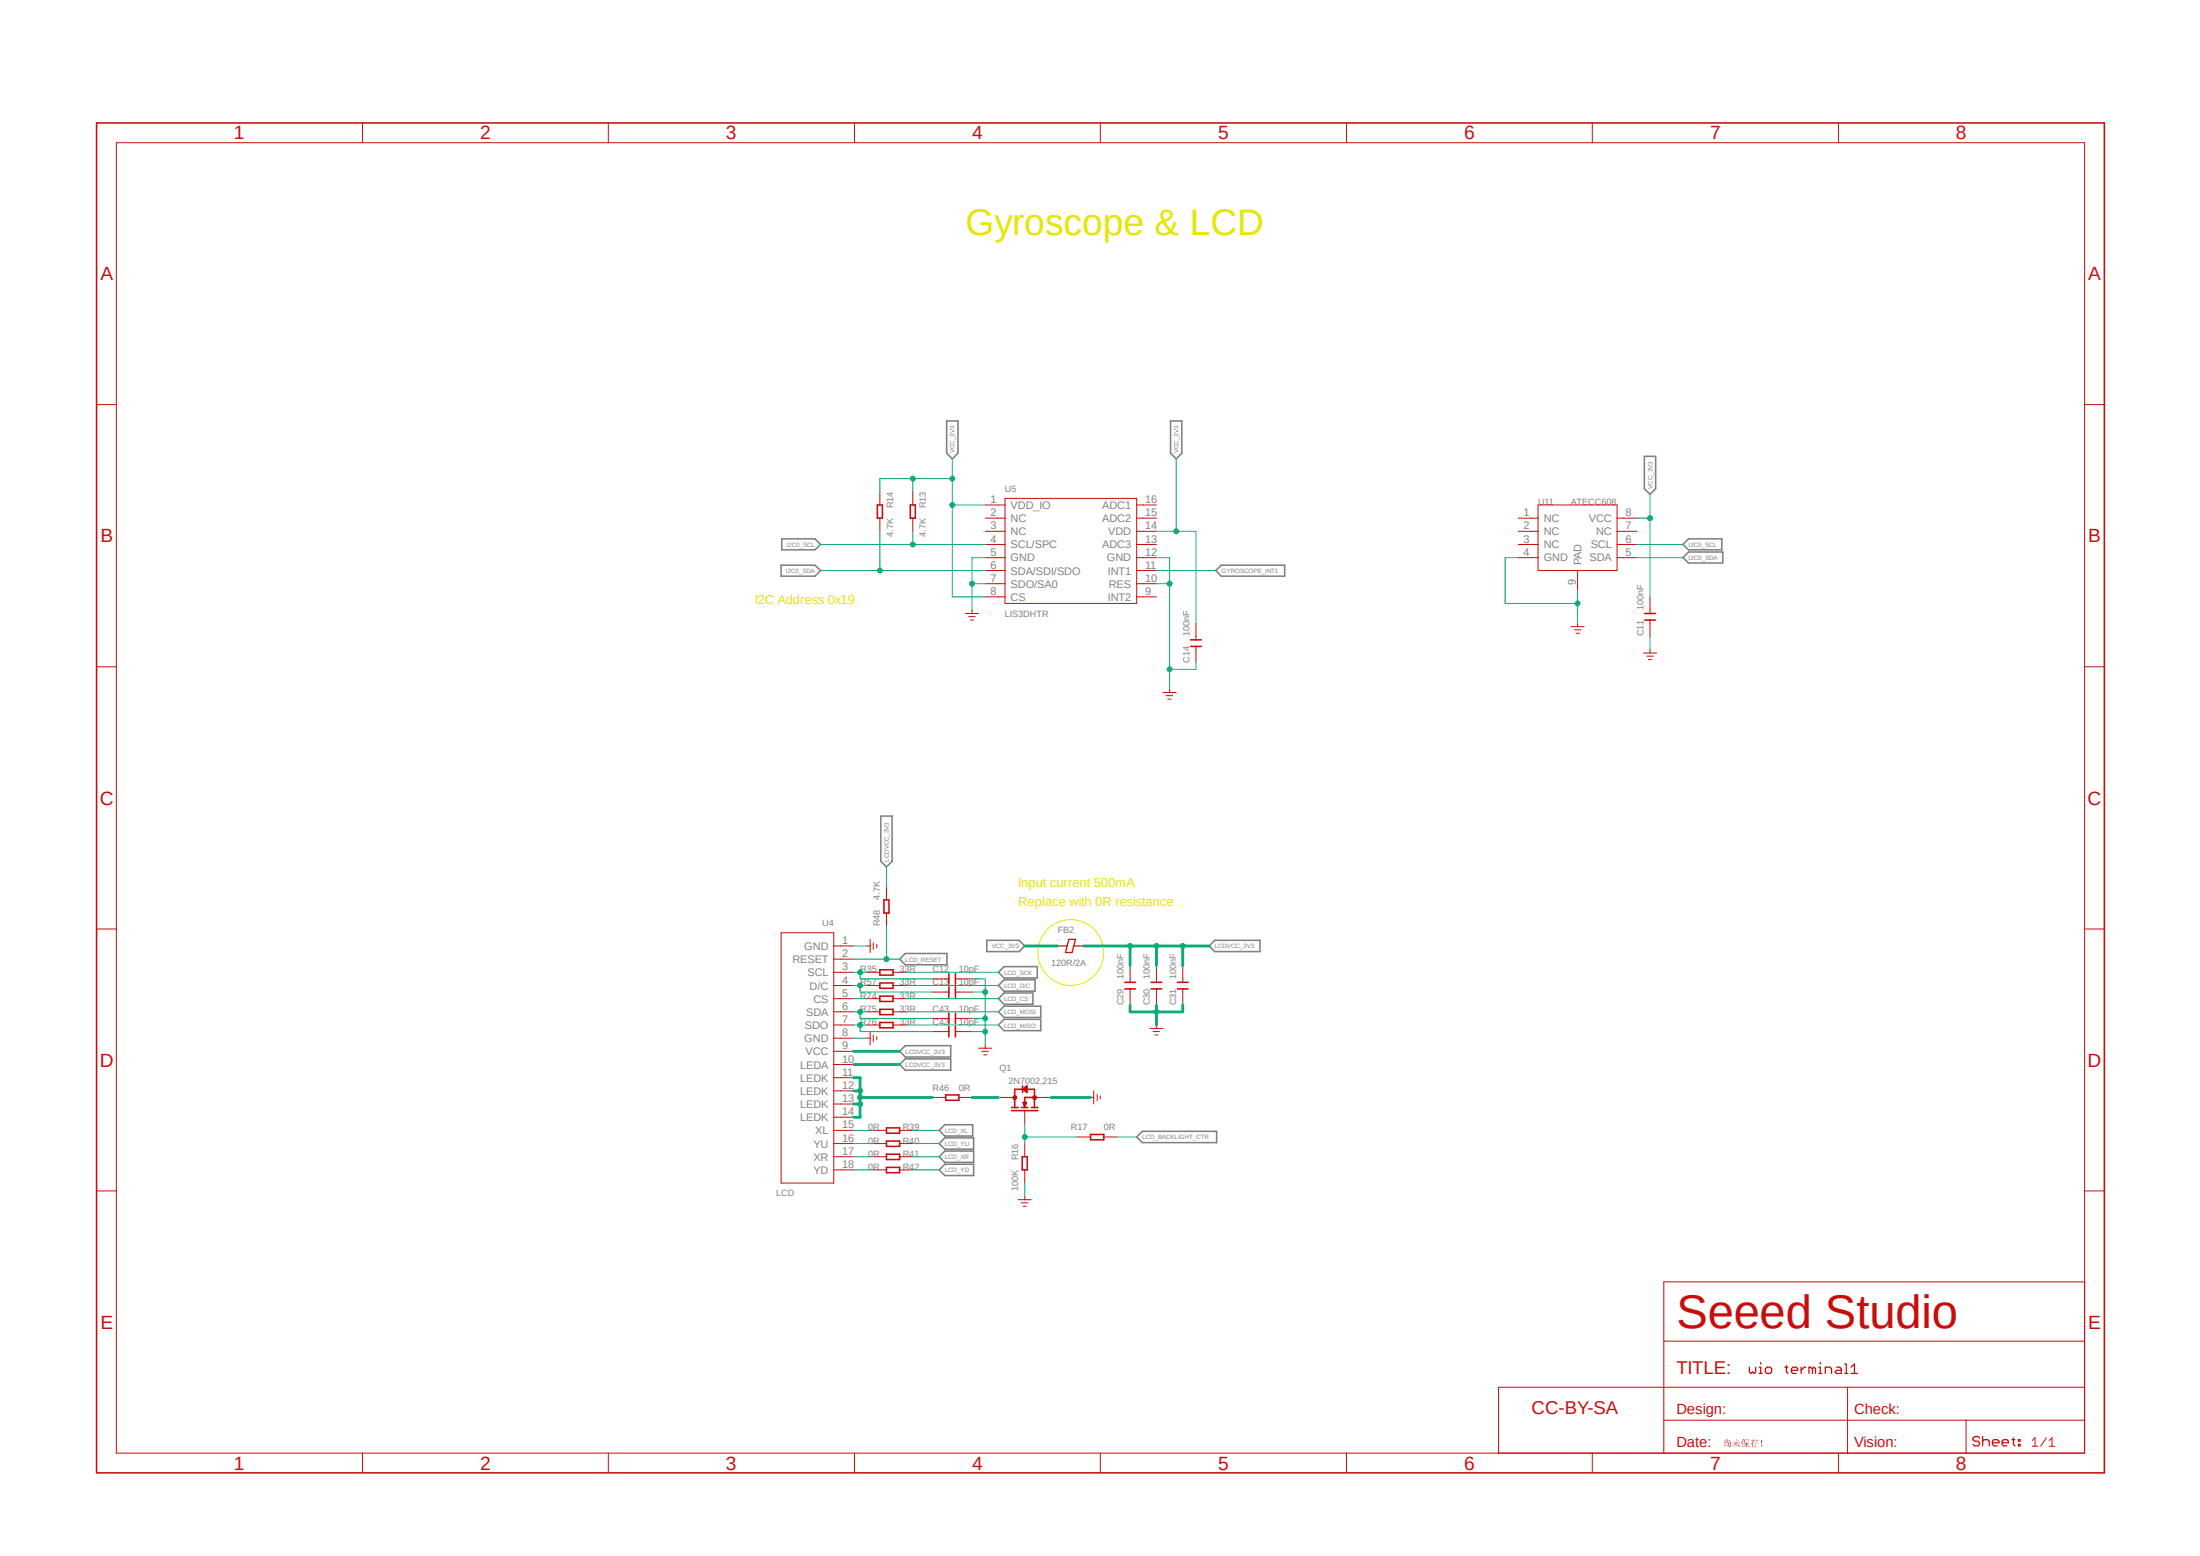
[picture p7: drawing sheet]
<svg xmlns="http://www.w3.org/2000/svg" width="297mm" height="210mm" viewBox="0 0 297 210" stroke-linecap="round" stroke-linejoin="round" font-family="sans-serif">
<path d="M12.7 16.3l88.7 189.4M284.4 16.3l-88.7 189.4" fill="none" stroke="#fff" stroke-width=".14"/>
<circle cx="144.6" cy="128.6" r="4.4" fill="none" stroke="#e6e600" stroke-width=".14"/>
<g fill="none" stroke="#808080" stroke-width=".21">
<path d="M127.8 56.8h1.5v4.4l-.7 .7-.8-.7zM158 56.8h1.6v4.4l-.8 .7-.8-.7zM105.5 76.3h4.5l.8 .7-.8 .8h-4.5zM105.5 72.7h4.5l.8 .8-.8 .7h-4.5zM164.1 77l.8-.7h8.5v1.5h-8.5zM222 61.6h1.5v4.4l-.7 .7-.8-.7zM227.2 75.3l.8-.8h4.6v1.5h-4.6zM227.2 73.5l.8-.8h4.5v1.5h-4.5zM118.9 110.2h1.5v6l-.7 .8-.8-.8zM121.5 129.5l.7-.8h5.6v1.5h-5.6zM133.2 126.9h4.4l.7 .8-.7 .7h-4.4zM134.8 131.2l.8-.7h4.4v1.5h-4.4z"/>
<path d="M134.8 133l.8-.8h4.1v1.6h-4.1zM134.8 134.8l.8-.8h3.8v1.6h-3.8zM134.8 136.6l.8-.8h4.9v1.5h-4.9zM134.8 138.3l.8-.7h4.9v1.5h-4.9zM163.2 127.7l.8-.8h6.1v1.5h-6.1zM121.5 141.9l.7-.8h6.2v1.6h-6.2zM121.5 143.7l.7-.8h6.2v1.5h-6.2zM127.6 151.8h3.7v1.5h-3.7l-.8-.7zM127.6 155.4h3.8v1.5h-3.8l-.8-.8zM127.6 153.6h3.8v1.5h-3.8l-.8-.8zM127.6 157.1h3.8v1.6h-3.8l-.8-.8zM153.5 153.5l.7-.8h10.1v1.5h-10.1z"/>
</g>
<g fill="none" stroke="#c90d0c" stroke-width=".14">
<path d="M15.7 19.3h265.7v176.8h-265.7zM48.9 16.6v2.7M82.1 16.6v2.7M115.4 16.6v2.7M148.5 16.6v2.7M181.8 16.6v2.7M215 16.6v2.7M248.2 16.6v2.7M13 54.6h2.7M281.4 54.6h2.7M13 90h2.7M281.4 90h2.7"/>
<path d="M13 125.4h2.7M281.4 125.4h2.7M13 160.7h2.7M281.4 173h-56.8v23.1M281.4 160.7h2.7M48.9 196.1v2.7M82.1 196.1v2.7M115.4 196.1v2.7M148.5 196.1v2.7M181.8 196.1v2.7M215 196.1v2.7M224.5 187.2h-22.2v8.9"/>
<path d="M224.6 191.7h56.8M224.6 187.2h56.8M224.6 181h56.8M248.2 196.1v2.7M249.4 187.2v8.9M265.4 191.7v4.4M274.4 194.4l.3-.3v1.1M274.4 195.2h.7M276.3 194.1l-.8 1.1M276.6 195.2h.8M276.6 194.4l.4-.3v1.1"/>
</g>
<g fill="none" stroke="#c90d0c" stroke-width=".17">
<path d="M236.2 184.5v.7l.2 .2 .2-.2 .2 .2 .2-.2v-.7M237.5 184.5h.2v.9M237.5 185.4h.4M237.7 183.9v.2M238.5 184.5h.5l.2 .2v.5l-.2 .2h-.5l-.2-.2v-.5zM241 184.5h.4M241.2 184.3v.9l.2 .2M241.9 185h.8v-.3l-.2-.2h-.4l-.2 .2v.5l.2 .2h.4M243.2 184.5v.9M243.8 184.5h-.2l-.4 .5M244.7 184.7l-.3-.2h-.2v.9M244.7 184.7v.7"/>
<path d="M244.7 184.7l.2-.2 .2 .2v.7M245.5 184.5h.2v.9M245.5 185.4h.5M245.7 183.9v.2M246.4 185.4v-.9h.7l.2 .2v.7M247.9 184.5h.5l.2 .2v.7h-.7l-.2-.2 .2-.2h.7M249 185.4h.5M249 184.1h.3v1.3M249.9 185.4h.9M249.9 184.5l.5-.4v1.3M267.3 194.1l-.3-.2h-.4l-.2 .2v.2l.2 .2h.4l.3 .2v.2l-.3 .3h-.4l-.2-.3M267.7 194.5l.2-.2h.5l.2 .2v.7"/>
<path d="M267.7 193.9v1.3M269 194.7h.9v-.2l-.3-.2h-.4l-.2 .2v.4l.2 .3h.4M270.3 194.7h.8v-.2l-.2-.2h-.4l-.2 .2v.4l.2 .3h.4M271.6 194.3h.4M271.8 194.1v.8l.2 .3M272.5 194.3h.2v.2h-.2zM272.5 194.9h.2v.3h-.2z"/>
</g>
<path d="M13 16.6h271.1v182.2h-271.1z" fill="none" stroke="#c90d0c" stroke-width=".21"/>
<path d="M232.8 194.3l.2 .2v.1zM233 194.8h.4v.4l-.4-.1v.1zM233 194.8v.3h.3v-.3zM232.7 194.6h.4v-.4l.2 .1-.1 .3h.1l.2-.3 .1 .1-.3 .2h.4l-.1 .7-.1 .1-.2-.2h.2l.1-.5h-.8l-.1 .7zM234 194.5h.4v-.3l.1 .1h-.1v.2l.3-.1 .1 .1h-.4v.2l.4-.1 .1 .2h-.5l.5 .4h-.1l-.2-.1-.2-.3v.6v-.6l-.6 .4 .5-.4-.5-.1h.6v-.2zM235.5 194.3h.5v.4l-.2-.1v.2h.3l.1 .1h-.4l.4 .3-.1 .1-.3-.4v.4l-.1 .1v-.5l-.4 .4 .4-.4-.4-.1h.4v-.2l-.2 .1zM235.6 194.4v.2h.4v-.2zM235.3 194.2l.2 .1-.2 .3-.1 .8v-.8l-.2 .2zM236.3 194.4h.4l.1-.2 .1 .1-.1 .1h.4l.1-.1 .1 .1h-.6a.91 .91 0 0 0-.2 .9l-.1 .1v-.6l-.2 .2 .4-.6zM236.7 194.6h.5v-.1l.1 .1-.3 .2v.1h.3h.1h-.4l-.1 .5-.1-.2h.2v-.3h-.4h.4v-.2l.2-.1zM237.7 195.1a.1 .1 0 0 1 .2 0 .1 .1 0 0 1-.2 0zM237.8 194.4l.1 .1-.1 .4z" fill="#c90d0c"/>
<g fill="none" stroke="#c90d0c" stroke-width=".14">
<path d="M118.8 66.4v1.8M118.8 69.9v1.8M123.2 66.4v1.8M123.2 69.9v1.8M133 68.2h2.7M133 69.9h2.7M133 71.7h2.7M133 73.5h2.7M133 75.3h2.7M133 77h2.7M133 78.8h2.7M135.7 67.3h17.8v14.1h-17.8z"/>
<path d="M153.5 68.2h2.6M153.5 69.9h2.6M153.5 71.7h2.6M153.5 73.5h2.6M153.5 75.3h2.6M153.5 77h2.6M153.5 78.8h2.6M130.3 82.8h1.8M130.8 83.2h.9M131 83.7h.4M131.2 82.3v.5M133 80.6h2.7"/>
<path d="M153.5 80.6h2.6M157 93.5h1.8M157.4 93.9h.9M157.6 94.4h.5M157.9 93v.5M161.5 84.1v2.3M161.5 87.2v2.3M105.5 125.9h7.1v33.8h-7.1zM112.6 127.7h2.6M112.6 129.5h2.6M112.6 131.2h2.6M112.6 133h2.6"/>
<path d="M112.6 134.8h2.6M112.6 136.6h2.6M112.6 138.3h2.6M117 127.7h.5M117.5 126.8v1.8M117.5 139.2v1.8M117.9 127.3v.8M117.9 139.7v.9M118.4 127.5v.4M118.4 139.9v.4M112.6 140.1h2.6M112.6 141.9h2.6"/>
<path d="M112.6 143.7h2.6M112.6 145.5h2.6M112.6 147.2h2.6M112.6 149h2.6M112.6 150.8h2.6M112.6 152.6h2.6M112.6 154.3h2.6M112.6 156.1h2.6M112.6 157.9h2.6M117 140.1h.5M136.6 148.1h.4M139.7 148.1h.4"/>
</g>
<g fill="none" stroke="#c90d0c" stroke-width=".21">
<path d="M118.4 68.2h.7v1.7h-.7zM122.9 68.2h.7v1.7h-.7zM160.7 87.2h1.5M160.7 86.4h1.5M136.6 149.5h.9M136.6 149.9h3.5M137 149.5v-2.5h2.7v2.5M137.9 149.5h.9M138 147l.6-.4v.8zM138 146.6v.8M138.1 148.8l.2 .7 .3-.7M138.1 148.8h.5"/>
<path d="M138.1 148.8l.2 .4M138.3 147l.3 .2M138.6 146.8l-.3 .2M138.6 148.8l-.3 .4M138.6 148.8l-.3 .3M139.2 149.5h.9M139.7 148.1h-1.4v1.1"/>
</g>
<path d="M136.8 148l.2-.1 .2 .1 .1 .1-.1 .2-.2 .1-.2-.1-.1-.2 .3-.1 .1 .1v.1l-.4-.1z" fill-rule="evenodd" fill="#c90d0c"/>
<path d="M136.8 148l.2-.1 .2 .1 .1 .1-.1 .2-.2 .1-.2-.1-.1-.2 .3-.1 .1 .1v.1l-.4-.1z" fill="none" stroke="#c90d0c" stroke-width=".14"/>
<path d="M139.5 148l.2-.1 .2 .1 .1 .1-.1 .2-.2 .1-.2-.1-.1-.2h.3v.1l-.3-.1z" fill-rule="evenodd" fill="#c90d0c"/>
<g fill="none" stroke="#c90d0c" stroke-width=".14">
<path d="M205 69.9h2.6M205 71.7h2.6M205 73.5h2.6M205 75.3h2.6M207.6 68.2h10.7v8.8h-10.7zM213 77v2.7M218.3 69.9h2.7M218.3 71.7h2.7M218.3 73.5h2.7M218.3 75.3h2.7M212.1 84.6h1.8M212.6 85h.8"/>
<path d="M212.8 85.5h.4M213 84.1v.5M221.9 88.1h1.7M222.3 88.6h.9M222.5 89h.5M222.8 80.6v2.2M222.8 83.7v2.2M222.8 87.7v.4M119.7 119.7v1.8M117 131.2h1.8M117 133h1.8M117 134.8h1.8"/>
<path d="M117 136.6h1.8M117 138.3h1.8M119.7 123.2v1.8M120.6 131.2h1.7M120.6 133h1.7M120.6 134.8h1.7M120.6 136.6h1.7M120.6 138.3h1.7M125.9 139.2h2.2M125.9 132.1h2.2M125.9 133.9h2.2M125.9 137.5h2.2"/>
<path d="M129 139.2h2.2M129 132.1h2.2M129 133.9h2.2M129 137.5h2.2M152.6 130.3v2.3M152.6 133.5v2.2M155.2 138.8h1.8M155.7 139.2h.8M155.9 139.7h.4M156.1 130.3v2.3M156.1 133.5v2.2M156.1 138.3v.5"/>
<path d="M159.7 130.3v2.3M159.7 133.5v2.2M117.9 152.6h1.8M117.9 154.3h1.8M117.9 156.1h1.8M117.9 157.9h1.8M121.5 152.6h1.7M121.5 154.3h1.7M121.5 156.1h1.7M121.5 157.9h1.7M125.9 148.1h1.8M129.5 148.1h1.7"/>
<path d="M132.1 141.5h1.8M132.5 141.9h.9M132.8 142.4h.4M133 141v.5M134.8 148.1h1.8M138.3 149.9v1.8M138.3 154.3v1.8M138.3 157.9v1.8M139.5 148l.2-.1 .2 .1 .1 .1-.1 .2-.2 .1-.2-.1-.1-.2h.3v.1l-.3-.1zM140.1 148.1h1.8M145.5 153.5h1.7M147.2 148.1h.5"/>
<path d="M147.7 147.2v1.8M148.1 147.7v.9M148.5 147.9v.4M149 153.5h1.8M137.5 161.9h1.7M137.9 162.3h.9M138.1 162.8h.5M138.3 161.5v.4"/>
</g>
<g fill="none" stroke="#c90d0c" stroke-width=".21">
<path d="M222 83.7h1.5M222 82.8h1.5M118.8 130.9h1.8v.7h-1.8zM118.8 132.7h1.8v.7h-1.8zM118.8 134.5h1.8v.7h-1.8zM118.8 136.2h1.8v.7h-1.8zM118.8 138h1.8v.7h-1.8zM119.3 121.5h.7v1.7h-.7zM128.1 131.4v1.4M128.1 133.2v1.4M128.1 136.7v1.5M128.1 138.5v1.5"/>
<path d="M129 131.4v1.4M129 133.2v1.4M129 136.7v1.5M129 138.5v1.5M151.8 133.5h1.5M151.8 132.6h1.5M155.4 133.5h1.4M155.4 132.6h1.4M159 133.5h1.4M159 132.6h1.4M119.7 152.2h1.8v.8h-1.8zM119.7 154h1.8v.7h-1.8z"/>
<path d="M119.7 155.8h1.8v.7h-1.8zM119.7 157.6h1.8v.7h-1.8zM127.7 147.8h1.8v.7h-1.8zM138 156.1h.7v1.8h-.7zM147.2 153.1h1.8v.7h-1.8z"/>
</g>
<path d="M142.8 127.7h1.3M144.1 127.7l.2-.9h.9l-.3 .9M144.1 127.7l-.3 .9h.9l.2-.9M144.9 127.7h1.4" fill="none" stroke="#c90d0c" stroke-width=".17"/>
<path d="M131.2 78.8h1.8M133 75.3h-1.8v7" fill="none" stroke="#0dab76" stroke-width=".14"/>
<circle cx="131.2" cy="78.8" r=".33" fill="#0dab76"/>
<g fill="none" stroke="#0dab76" stroke-width=".14">
<path d="M156.1 75.3h1.8v17.7M156.1 78.8h1.8"/>
<circle cx="131.2" cy="78.8" r=".33"/>
</g>
<circle cx="157.9" cy="78.8" r=".33" fill="#0dab76"/>
<g fill="none" stroke="#0dab76" stroke-width=".14">
<path d="M161.5 89.5v.8h-3.6"/>
<circle cx="157.9" cy="78.8" r=".33"/>
</g>
<circle cx="157.9" cy="90.3" r=".33" fill="#0dab76"/>
<g fill="none" stroke="#0dab76" stroke-width=".14">
<path d="M115.2 127.7h1.8M115.2 140.1h1.8M138.3 159.7v1.8"/>
<circle cx="157.9" cy="90.3" r=".33"/>
</g>
<path d="M152.6 135.7v.9h7.1v-.9M156.1 135.7v.9" fill="none" stroke="#0dab76" stroke-width=".38"/>
<circle cx="156.1" cy="136.6" r=".33" fill="#0dab76"/>
<g fill="none" stroke="#0dab76" stroke-width=".14">
<path d="M205 75.3h-1.8v6.1h9.8M213 79.7v4.4"/>
<circle cx="156.1" cy="136.6" r=".33"/>
</g>
<path d="M156.1 136.6v1.7M141.9 148.1h5.3" fill="none" stroke="#0dab76" stroke-width=".38"/>
<circle cx="213" cy="81.4" r=".33" fill="#0dab76"/>
<g fill="none" stroke="#0dab76" stroke-width=".14">
<path d="M222.8 85.9v1.8M131.2 132.1h1.8v8.9M131.2 133.9h1.8"/>
<circle cx="213" cy="81.4" r=".33"/>
</g>
<circle cx="133" cy="133.9" r=".33" fill="#0dab76"/>
<g fill="none" stroke="#0dab76" stroke-width=".14">
<path d="M131.2 137.5h1.8"/>
<circle cx="133" cy="133.9" r=".33"/>
</g>
<circle cx="133" cy="137.5" r=".33" fill="#0dab76"/>
<g fill="none" stroke="#0dab76" stroke-width=".14">
<path d="M131.2 139.2h1.8"/>
<circle cx="133" cy="137.5" r=".33"/>
</g>
<circle cx="133" cy="139.2" r=".33" fill="#0dab76"/>
<g fill="none" stroke="#0dab76" stroke-width=".14">
<path d="M128.6 68.2h4.4M128.6 64.6v16"/>
<circle cx="133" cy="139.2" r=".33"/>
</g>
<circle cx="128.6" cy="68.2" r=".33" fill="#0dab76"/>
<g fill="none" stroke="#0dab76" stroke-width=".14">
<path d="M123.2 64.6v1.8M128.6 64.6h-9.8v1.8M128.6 80.6h4.4"/>
<circle cx="128.6" cy="68.2" r=".33"/>
</g>
<circle cx="123.2" cy="64.6" r=".33" fill="#0dab76"/>
<g fill="none" stroke="#0dab76" stroke-width=".14">
<path d="M128.6 61.9v2.7"/>
<circle cx="123.2" cy="64.6" r=".33"/>
</g>
<circle cx="128.6" cy="64.6" r=".33" fill="#0dab76"/>
<g fill="none" stroke="#0dab76" stroke-width=".14">
<path d="M156.1 71.7h5.4v12.4M158.8 61.9v9.8"/>
<circle cx="128.6" cy="64.6" r=".33"/>
</g>
<circle cx="158.8" cy="71.7" r=".33" fill="#0dab76"/>
<g fill="none" stroke="#0dab76" stroke-width=".14">
<path d="M221 69.9h1.8M222.8 66.7v13.9"/>
<circle cx="158.8" cy="71.7" r=".33"/>
</g>
<path d="M138.3 127.7h4.5" fill="none" stroke="#0dab76" stroke-width=".38"/>
<circle cx="222.8" cy="69.9" r=".33" fill="#0dab76"/>
<g fill="none" stroke="#0dab76" stroke-width=".14">
<path d="M110.8 77h22.2M118.8 71.7v5.3"/>
<circle cx="222.8" cy="69.9" r=".33"/>
</g>
<circle cx="118.8" cy="77" r=".33" fill="#0dab76"/>
<g fill="none" stroke="#0dab76" stroke-width=".14">
<path d="M110.8 73.5h22.2M123.2 71.7v1.8M221 75.3h6.2"/>
<circle cx="118.8" cy="77" r=".33"/>
</g>
<circle cx="123.2" cy="73.5" r=".33" fill="#0dab76"/>
<g fill="none" stroke="#0dab76" stroke-width=".14">
<path d="M221 73.5h6.2M115.2 129.5h6.3"/>
<circle cx="123.2" cy="73.5" r=".33"/>
</g>
<circle cx="119.7" cy="129.5" r=".33" fill="#0dab76"/>
<g fill="none" stroke="#0dab76" stroke-width=".14">
<path d="M119.7 125v4.5M122.3 133h12.5M122.3 134.8h12.5M123.2 152.6h3.6M123.2 156.1h3.6M123.2 157.9h3.6M138.3 151.7v2.6M138.3 153.5h7.2"/>
<circle cx="119.7" cy="129.5" r=".33"/>
</g>
<circle cx="138.4" cy="153.5" r=".33" fill="#0dab76"/>
<g fill="none" stroke="#0dab76" stroke-width=".14">
<path d="M150.8 153.5h2.7"/>
<circle cx="138.4" cy="153.5" r=".33"/>
</g>
<path d="M146.3 127.7h16.9M152.6 127.7v2.6" fill="none" stroke="#0dab76" stroke-width=".38"/>
<circle cx="152.6" cy="127.7" r=".33" fill="#0dab76"/>
<circle cx="152.6" cy="127.7" r=".33" fill="none" stroke="#0dab76" stroke-width=".14"/>
<path d="M156.1 127.7v2.6" fill="none" stroke="#0dab76" stroke-width=".38"/>
<circle cx="156.1" cy="127.7" r=".33" fill="#0dab76"/>
<circle cx="156.1" cy="127.7" r=".33" fill="none" stroke="#0dab76" stroke-width=".14"/>
<path d="M159.7 127.7v2.6" fill="none" stroke="#0dab76" stroke-width=".38"/>
<circle cx="159.7" cy="127.7" r=".33" fill="#0dab76"/>
<g fill="none" stroke="#0dab76" stroke-width=".14">
<path d="M119.7 117v2.7M122.3 131.2h12.5M115.2 152.6h2.7M115.2 154.3h2.7M115.2 156.1h2.7M115.2 157.9h2.7M123.2 154.3h3.6"/>
<circle cx="159.7" cy="127.7" r=".33"/>
</g>
<path d="M115.2 141.9h6.3M115.2 143.7h6.3M115.2 145.5h.9v5.3h-.9M115.2 147.2h.9" fill="none" stroke="#0dab76" stroke-width=".38"/>
<circle cx="116.1" cy="147.2" r=".33" fill="#0dab76"/>
<circle cx="116.1" cy="147.2" r=".33" fill="none" stroke="#0dab76" stroke-width=".14"/>
<path d="M115.2 149h.9" fill="none" stroke="#0dab76" stroke-width=".38"/>
<circle cx="116.1" cy="149" r=".33" fill="#0dab76"/>
<circle cx="116.1" cy="149" r=".33" fill="none" stroke="#0dab76" stroke-width=".14"/>
<circle cx="116.1" cy="148.1" r=".33" fill="#0dab76"/>
<g fill="none" stroke="#0dab76" stroke-width=".14">
<path d="M156.1 77h8M115.2 131.2h1.8M116.1 131.2v.9h9.8"/>
<circle cx="116.1" cy="148.1" r=".33"/>
</g>
<path d="M116.1 148.1h9.8M131.2 148.1h3.6" fill="none" stroke="#0dab76" stroke-width=".38"/>
<circle cx="116.1" cy="131.2" r=".33" fill="#0dab76"/>
<g fill="none" stroke="#0dab76" stroke-width=".14">
<path d="M115.2 133h1.8M116.1 133v.9h9.8"/>
<circle cx="116.1" cy="131.2" r=".33"/>
</g>
<circle cx="116.1" cy="133" r=".33" fill="#0dab76"/>
<g fill="none" stroke="#0dab76" stroke-width=".14">
<path d="M115.2 134.8h1.8M115.2 136.6h1.8M116.1 136.6v.9h9.8"/>
<circle cx="116.1" cy="133" r=".33"/>
</g>
<circle cx="116.1" cy="136.6" r=".33" fill="#0dab76"/>
<g fill="none" stroke="#0dab76" stroke-width=".14">
<path d="M115.2 138.3h1.8M116.1 138.3v.9h9.8"/>
<circle cx="116.1" cy="136.6" r=".33"/>
</g>
<circle cx="116.1" cy="138.3" r=".33" fill="#0dab76"/>
<g fill="none" stroke="#0dab76" stroke-width=".14">
<path d="M122.3 136.6h12.5M122.3 138.3h12.5"/>
<circle cx="116.1" cy="138.3" r=".33"/>
</g>
<text font-size="6.3" fill="#c90d0c" x="226.3" y="179.2">Seeed Studio</text>
<text font-size="5" fill="#e6e600" x="130.3" y="31.7">Gyroscope &amp; LCD</text>
<g font-size="2.6" fill="#c90d0c">
<text x="31.6" y="18.8">1</text>
<text x="64.8" y="18.8">2</text>
<text x="98" y="18.8">3</text>
<text x="131.2" y="18.8">4</text>
<text x="164.5" y="18.8">5</text>
<text x="197.7" y="18.8">6</text>
<text x="230.9" y="18.8">7</text>
<text x="264.1" y="18.8">8</text>
<text x="13.5" y="37.8">A</text>
<text x="281.9" y="37.8">A</text>
<text x="13.5" y="73.2">B</text>
<text x="281.9" y="73.2">B</text>
<text x="13.5" y="108.6">C</text>
<text x="281.8" y="108.6">C</text>
<text x="13.5" y="144">D</text>
<text x="281.8" y="144">D</text>
<text x="13.5" y="179.3">E</text>
<text x="281.9" y="179.3">E</text>
<text x="31.6" y="198.4">1</text>
<text x="64.8" y="198.4">2</text>
<text x="98" y="198.4">3</text>
<text x="131.2" y="198.4">4</text>
<text x="164.5" y="198.4">5</text>
<text x="197.7" y="198.4">6</text>
<text x="230.9" y="198.4">7</text>
<text x="264.1" y="198.4">8</text>
</g>
<g font-size="2.5" fill="#c90d0c">
<text x="226.3" y="185.5">TITLE:</text>
<text x="206.8" y="190.8">CC-BY-SA</text>
</g>
<g font-size="2" fill="#c90d0c">
<text x="226.3" y="190.8">Design:</text>
<text x="250.3" y="190.8">Check:</text>
<text x="226.3" y="195.2">Date:</text>
<text x="250.3" y="195.2">Vision:</text>
</g>
<g font-size="1.7" fill="#e6e600">
<text x="101.9" y="81.5">I2C Address 0x19</text>
<text x="137.5" y="119.7">Input current 500mA</text>
<text x="137.5" y="122.3">Replace with 0R resistance</text>
</g>
<g font-size="1.5" fill="#808080">
<text x="133.7" y="67.9">1</text>
<text x="133.7" y="69.7">2</text>
<text x="133.7" y="71.5">3</text>
<text x="136.4" y="68.7">VDD_IO</text>
<text x="136.4" y="70.4">NC</text>
<text x="148.8" y="70.4">ADC2</text>
<text x="148.8" y="68.7">ADC1</text>
<text x="154.6" y="71.5">14</text>
<text x="154.6" y="69.7">15</text>
<text x="154.6" y="67.9">16</text>
<text x="205.7" y="69.7">1</text>
<text x="205.7" y="71.5">2</text>
<text x="208.4" y="70.4">NC</text>
<text x="214.5" y="70.4">VCC</text>
<text x="219.5" y="71.5">7</text>
<text x="219.5" y="69.7">8</text>
<text x="133.7" y="73.2">4</text>
<text x="133.7" y="75">5</text>
<text x="133.7" y="76.8">6</text>
<text x="136.4" y="72.2">NC</text>
<text x="136.4" y="74">SCL/SPC</text>
<text x="136.4" y="75.8">GND</text>
<text x="136.4" y="77.6">SDA/SDI/SDO</text>
<text x="148.8" y="74">ADC3</text>
<text x="149.4" y="75.8">GND</text>
<text x="149.6" y="77.6">INT1</text>
<text x="149.6" y="72.2">VDD</text>
<text x="154.6" y="76.8">11</text>
<text x="154.6" y="75">12</text>
<text x="154.6" y="73.2">13</text>
<text x="205.7" y="73.2">3</text>
<text x="205.7" y="75">4</text>
<text x="208.4" y="72.2">NC</text>
<text x="208.4" y="74">NC</text>
<text x="208.4" y="75.8">GND</text>
<text x="213.5" y="76.3" transform="rotate(-90 213.5 76.3)">PAD</text>
<text x="214.6" y="75.8">SDA</text>
<text x="214.8" y="74">SCL</text>
<text x="215.5" y="72.2">NC</text>
<text x="219.5" y="75">5</text>
<text x="219.5" y="73.2">6</text>
<text x="133.7" y="78.6">7</text>
<text x="133.7" y="80.3">8</text>
<text x="136.4" y="79.3">SDO/SA0</text>
<text x="136.4" y="81.1">CS</text>
<text x="149.6" y="81.1">INT2</text>
<text x="149.7" y="79.3">RES</text>
<text x="154.6" y="80.3">9</text>
<text x="154.6" y="78.6">10</text>
<text x="212.7" y="79" transform="rotate(-90 212.7 79)">9</text>
<text x="107" y="130">RESET</text>
<text x="108.6" y="128.2">GND</text>
<text x="109" y="131.8">SCL</text>
<text x="113.7" y="127.4">1</text>
<text x="113.7" y="129.2">2</text>
<text x="113.7" y="131">3</text>
<text x="108.8" y="137.1">SDA</text>
<text x="109.3" y="133.6">D/C</text>
<text x="109.8" y="135.3">CS</text>
<text x="113.7" y="132.8">4</text>
<text x="113.7" y="134.5">5</text>
<text x="113.7" y="136.3">6</text>
<text x="108.6" y="140.7">GND</text>
<text x="108.7" y="138.9">SDO</text>
<text x="108.8" y="142.5">VCC</text>
<text x="113.7" y="138.1">7</text>
<text x="113.7" y="139.9">8</text>
<text x="113.7" y="141.6">9</text>
<text x="113.7" y="143.4">10</text>
<text x="108" y="144.2">LEDA</text>
<text x="108" y="146">LEDK</text>
<text x="108" y="147.8">LEDK</text>
<text x="108" y="149.6">LEDK</text>
<text x="113.7" y="145.2">11</text>
<text x="113.7" y="147">12</text>
<text x="113.7" y="148.8">13</text>
<text x="108" y="151.3">LEDK</text>
<text x="109.8" y="154.9">YU</text>
<text x="110.1" y="153.1">XL</text>
<text x="113.7" y="150.5">14</text>
<text x="113.7" y="152.3">15</text>
<text x="113.7" y="154.1">16</text>
<text x="113.7" y="155.9">17</text>
<text x="109.8" y="156.7">XR</text>
<text x="109.8" y="158.5">YD</text>
<text x="113.7" y="157.6">18</text>
</g>
<g font-size="1.2" fill="#808080">
<text x="120.6" y="68.6" transform="rotate(-90 120.6 68.6)">R14</text>
<text x="125" y="68.6" transform="rotate(-90 125 68.6)">R13</text>
<text x="135.7" y="66.4">U5</text>
<text x="207.6" y="68.2">U11</text>
<text x="212.1" y="68.2">ATECC608</text>
<text x="120.6" y="72.4" transform="rotate(-90 120.6 72.4)">4.7K</text>
<text x="125" y="72.4" transform="rotate(-90 125 72.4)">4.7K</text>
<text x="135.7" y="83.3">LIS3DHTR</text>
<text x="221.9" y="82.4" transform="rotate(-90 221.9 82.4)">100nF</text>
<text x="160.6" y="89.4" transform="rotate(-90 160.6 89.4)">C14</text>
<text x="160.6" y="85.9" transform="rotate(-90 160.6 85.9)">100nF</text>
<text x="221.9" y="85.9" transform="rotate(-90 221.9 85.9)">C11</text>
<text x="111" y="125">U4</text>
<text x="118.8" y="125" transform="rotate(-90 118.8 125)">R48</text>
<text x="118.8" y="121.5" transform="rotate(-90 118.8 121.5)">4.7K</text>
<text x="142.8" y="125.9">FB2</text>
<text x="116.1" y="131.2">R35</text>
<text x="121.5" y="131.2">33R</text>
<text x="125.9" y="131.2">C12</text>
<text x="129.5" y="131.2">10pF</text>
<text x="141.9" y="130.3">120R/2A</text>
<text x="116.1" y="133">R57</text>
<text x="116.1" y="134.8">R74</text>
<text x="116.1" y="136.6">R75</text>
<text x="121.5" y="133">33R</text>
<text x="121.5" y="134.8">33R</text>
<text x="121.5" y="136.6">33R</text>
<text x="125.9" y="133">C13</text>
<text x="125.9" y="136.6">C43</text>
<text x="129.5" y="133">10pF</text>
<text x="129.5" y="136.6">10pF</text>
<text x="151.7" y="135.7" transform="rotate(-90 151.7 135.7)">C29</text>
<text x="151.7" y="132.1" transform="rotate(-90 151.7 132.1)">100nF</text>
<text x="155.2" y="135.7" transform="rotate(-90 155.2 135.7)">C30</text>
<text x="155.2" y="132.1" transform="rotate(-90 155.2 132.1)">100nF</text>
<text x="158.8" y="135.7" transform="rotate(-90 158.8 135.7)">C31</text>
<text x="158.8" y="132.1" transform="rotate(-90 158.8 132.1)">100nF</text>
<text x="116.1" y="138.3">R76</text>
<text x="121.5" y="138.3">33R</text>
<text x="125.9" y="138.3">C42</text>
<text x="129.5" y="138.3">10pF</text>
<text x="125.9" y="147.2">R46</text>
<text x="129.5" y="147.2">0R</text>
<text x="134.9" y="144.6">Q1</text>
<text x="136.1" y="146.3">2N7002,215</text>
<text x="117.2" y="152.6">0R</text>
<text x="117.2" y="154.3">0R</text>
<text x="121.9" y="152.6">R39</text>
<text x="121.9" y="154.3">R40</text>
<text x="144.6" y="152.6">R17</text>
<text x="149" y="152.6">0R</text>
<text x="104.8" y="161.5">LCD</text>
<text x="117.2" y="156.1">0R</text>
<text x="117.2" y="157.9">0R</text>
<text x="121.9" y="156.1">R41</text>
<text x="121.9" y="157.9">R42</text>
<text x="137.5" y="160.7" transform="rotate(-90 137.5 160.7)">100K</text>
<text x="137.5" y="156.6" transform="rotate(-90 137.5 156.6)">R16</text>
</g>
<g font-size=".8" fill="#808080">
<text x="128.9" y="61.2" transform="rotate(-90 128.9 61.2)">VCC_3V3</text>
<text x="159.1" y="61.2" transform="rotate(-90 159.1 61.2)">VCC_3V3</text>
<text x="223.1" y="66" transform="rotate(-90 223.1 66)">VCC_3V3</text>
<text x="106.1" y="77.3">I2C0_SDA</text>
<text x="106.2" y="73.8">I2C0_SCL</text>
<text x="164.9" y="77.3">GYROSCOPE_INT1</text>
<text x="228" y="75.6">I2C0_SDA</text>
<text x="228" y="73.8">I2C0_SCL</text>
<text x="120" y="116.3" transform="rotate(-90 120 116.3)">LCDVCC_3V3</text>
<text x="122.2" y="129.8">LCD_RESET</text>
<text x="133.9" y="128">VCC_3V3</text>
<text x="135.6" y="131.6">LCD_SCK</text>
<text x="164" y="128">LCDVCC_3V3</text>
<text x="135.6" y="133.3">LCD_D/C</text>
<text x="135.6" y="135.1">LCD_CS</text>
<text x="135.6" y="136.9">LCD_MOSI</text>
<text x="122.2" y="142.2">LCDVCC_3V3</text>
<text x="135.6" y="138.7">LCD_MISO</text>
<text x="122.2" y="144">LCDVCC_3V3</text>
<text x="127.6" y="152.9">LCD_XL</text>
<text x="127.6" y="154.7">LCD_YU</text>
<text x="154.2" y="153.8">LCD_BACKLIGHT_CTR</text>
<text x="127.6" y="156.5">LCD_XR</text>
<text x="127.6" y="158.2">LCD_YD</text>
</g>
</svg>
